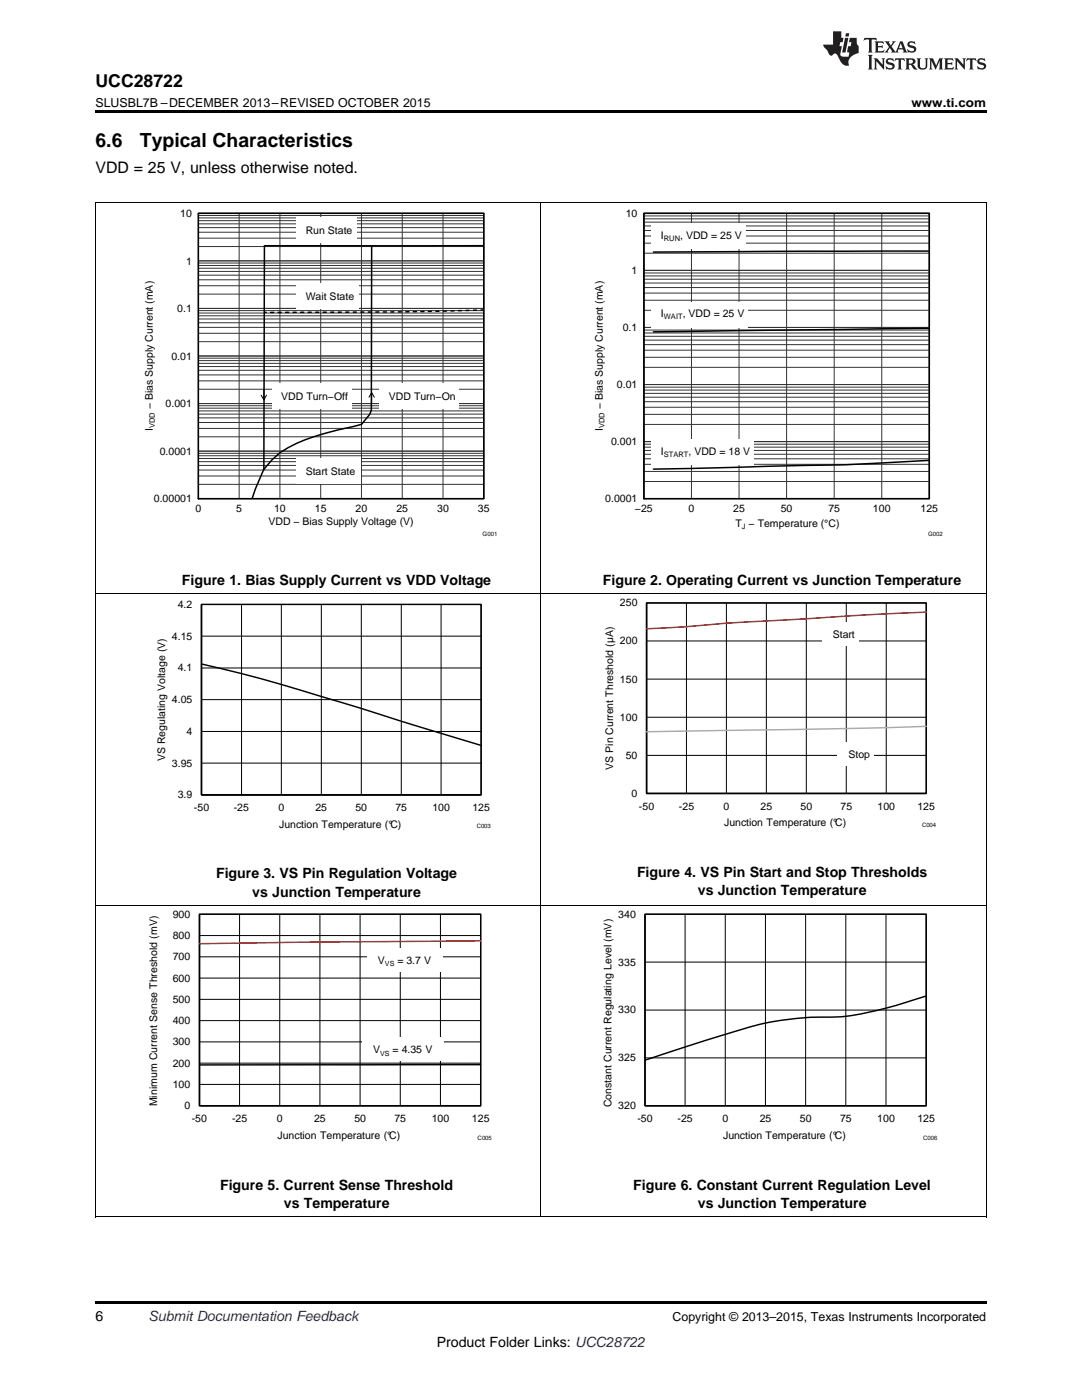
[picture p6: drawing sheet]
<svg xmlns="http://www.w3.org/2000/svg" width="216mm" height="279mm" viewBox="0 0 216 279" stroke-linecap="round" stroke-linejoin="round" font-family="sans-serif">
<path d="M19 242.9h.2zM196.7 242.9h.1zM19 259.7h177.8v.5h-177.8z" fill="#000"/>
<g fill="none" stroke="#000" stroke-width=".2">
<path d="M19.1 180.7v62.2M39.8 199.4h56.1M39.8 195.2h56.1M39.8 191h56.1M39.8 186.7h56.1M39.8 182.5h56.1v38.2M47.8 182.5v38.2M55.8 182.5v38.2M63.8 182.5v38.2M71.9 182.5v38.2M79.9 182.5v38.2M87.9 182.5v38.2"/>
<path d="M107.9 180.7v62.2M196.8 180.7v62.2M39.8 216.4h56.1M39.8 212.2h56.1M39.8 207.9h56.1M39.8 203.7h56.1M19 242.9h177.8"/>
</g>
<path d="M39.8 182.4h56.1v38.3h-56.1zM39.8 182.4v38.3h56.1M95.9 212.5h-56.1" fill="none" stroke="#000" stroke-width=".29"/>
<path d="M95.9 187.8l-56.1 .5" fill="none" stroke="#f00" stroke-width=".29"/>
<g fill="#fff">
<path d="M73.2 189.2h15.2v4.7h-15.2z" fill-rule="evenodd"/>
<path d="M72.3 207h16.3v4.7h-16.3z" fill-rule="evenodd"/>
</g>
<g fill="none" stroke="#fefefe" stroke-width=".2" stroke-dasharray=".3 .1" stroke-linecap="butt">
<path d="M28.3 119.4v46M39.1 119.4h59.6M98.7 119.4v39.9M28.3 165.3h5.4M93.2 165.3h5.5M28.1 181.5v46.2M39 181.5h59.9M98.9 181.5v40.1M117 181.5v46.2M127.9 181.5h59.9M187.8 181.5v40.1M28.1 227.7h5.5"/>
<path d="M93.4 227.7h5.5M117 227.7h5.5M182.3 227.7h5.5"/>
</g>
<g fill="none" stroke="#000" stroke-width=".2">
<path d="M19.1 118.4v62.3M107.9 118.4v62.3M196.8 118.4v62.3M40.2 120.6h55.8v38h-55.8M40.2 139.6h55.8M40.2 133.3h55.8M40.2 127h55.8M48.2 120.6v38M56.1 120.6v38M64.1 120.6v38M72.1 120.6v38M80.1 120.6v38"/>
<path d="M88 120.6v38M129 120.3h55.8v38.1M129 135.5h55.8M129 127.9h55.8M137 120.3v38.1M144.9 120.3v38.1M152.9 120.3v38.1M160.9 120.3v38.1M168.9 120.3v38.1M176.8 120.3v38.1M40.2 152.3h55.8M40.2 146h55.8"/>
<path d="M129 150.8h55.8M129 143.1h55.8M19 180.6h177.8M128.7 192h56.1M128.7 182.5h56.1v38.2M136.7 182.5v38.2M144.7 182.5v38.2M152.7 182.5v38.2M160.8 182.5v38.2M168.8 182.5v38.2M176.8 182.5v38.2M128.7 211.1h56.1"/>
<path d="M128.7 201.6h56.1"/>
</g>
<path d="M40.2 120.6h55.8v38h-55.8zM40.2 120.6v38h55.8M40.2 132.5l8 1.9 8.8 2.5 39 11.9M129 120.3h55.8v38h-55.8zM129 120.3v38h55.8M128.7 182.4h56.1v38.3h-56.1zM128.7 182.4v38.3h56.1M184.8 198.8a78.1 78.1 0 0 1-17.8 4.2 61.9 61.9 0 0 0-23.2 3.7l-15.1 4.9" fill="none" stroke="#000" stroke-width=".29"/>
<path d="M184.8 145l-20.3 .5-35.5 .5" fill="none" stroke="#aaa" stroke-width=".29"/>
<path d="M184.8 122.2l-10.6 .4-27.5 1.7-9.7 .8-8 .4" fill="none" stroke="#f00" stroke-width=".29"/>
<g fill="#fff">
<path d="M164 124.3h7.3v4.6h-7.3z" fill-rule="evenodd"/>
<path d="M167.1 148.2h7.3v4.7h-7.3z" fill-rule="evenodd"/>
</g>
<path d="M117.2 119.2v45.9M128 119.2h59.5M187.5 119.2v39.9M117.2 165.1h5.4M182.1 165.1h5.4" fill="none" stroke="#fefefe" stroke-width=".2" stroke-dasharray=".3 .1" stroke-linecap="butt"/>
<path d="M19.1 40.4v78.1M107.9 40.4v78.1M196.8 40.4v78.1M73.6 79.3l.6-.9 .5 .9M74.2 78.4v2.1M19 118.4h177.8" fill="none" stroke="#000" stroke-width=".2"/>
<path d="M39.6 42.6h56.9v56.9h-56.9z" fill="none" stroke="#000" stroke-width=".22"/>
<g fill="none" stroke="#333" stroke-width=".2">
<path d="M39.6 42.6h56.9v56.9h-56.9zM39.6 58.7h56.9M39.6 57h56.9M39.6 55.8h56.9M39.6 54.9h56.9M39.6 54.2h56.9M39.6 53.5h56.9M39.6 53h56.9M39.6 52.5h56.9M39.6 52.1h56.9M39.6 49.2h56.9M39.6 47.5h56.9"/>
<path d="M39.6 46.3h56.9M39.6 45.4h56.9M39.6 44.7h56.9M39.6 44h56.9M39.6 43.5h56.9M39.6 43h56.9M47.7 42.6v56.9M55.9 42.6v56.9M64 42.6v56.9M72.1 42.6v56.9M80.3 42.6v56.9M88.4 42.6v56.9"/>
<path d="M39.6 77.7h56.9M39.6 76h56.9M39.6 74.8h56.9M39.6 73.9h56.9M39.6 73.2h56.9M39.6 72.5h56.9M39.6 72h56.9M39.6 71.5h56.9M39.6 71h56.9M39.6 68.2h56.9M39.6 66.5h56.9M39.6 65.3h56.9"/>
<path d="M39.6 64.4h56.9M39.6 63.7h56.9M39.6 63h56.9M39.6 62.5h56.9M39.6 62h56.9M39.6 61.6h56.9M39.6 96.7h56.9M39.6 95h56.9M39.6 93.8h56.9M39.6 92.9h56.9M39.6 92.1h56.9M39.6 91.5h56.9"/>
<path d="M39.6 91h56.9M39.6 90.5h56.9M39.6 90h56.9M39.6 87.2h56.9M39.6 85.5h56.9M39.6 84.3h56.9M39.6 83.4h56.9M39.6 82.6h56.9M39.6 82h56.9M39.6 81.5h56.9M39.6 81h56.9M39.6 80.5h56.9"/>
</g>
<path d="M55.9 49h-3.1l-.2 44.7M74.2 49l-.1 32.8-.3 .9-1.7 2a74.4 74.4 0 0 0-13 3.8 14.4 14.4 0 0 0-6.5 5.2l-1.6 3.9-.7 2M96.6 49h-40.6" fill="none" stroke="#000" stroke-width=".3"/>
<path d="M96.6 61.9a1498.7 1498.7 0 0 1-43.8 .4" fill="none" stroke="#000" stroke-width=".3" stroke-dasharray=".6 .9"/>
<path d="M54.2 76.6h15.9v5h-15.9z" fill="#fff"/>
<path d="M52.1 78.9l.5 .9 .6-.9M52.6 77.7v2.1" fill="none" stroke="#000" stroke-width=".2"/>
<g fill="#fff">
<path d="M75.7 76.6h15.9v5h-15.9z"/>
<path d="M59.1 43.4h12.2v5h-12.2z"/>
<path d="M59.1 56.5h12.4v5h-12.4z"/>
<path d="M59.1 91.5h12.8v5h-12.8z"/>
</g>
<path d="M39.6 42.6h56.9v56.9h-56.9zM185.4 50.1l-55 .2M185.4 65.5l-55 .7M185.4 91.9a479.6 479.6 0 0 1-32.2 1.2l-22.8 .5" fill="none" stroke="#000" stroke-width=".3"/>
<path d="M128.5 42.6h56.9v56.9h-56.9z" fill="none" stroke="#000" stroke-width=".22"/>
<g fill="none" stroke="#333" stroke-width=".2">
<path d="M128.5 42.6h56.9v56.9h-56.9zM128.5 59.9h56.9M128.5 58.5h56.9M128.5 57.4h56.9M128.5 56.5h56.9M128.5 55.7h56.9M128.5 55.1h56.9M128.5 54.5h56.9M128.5 54h56.9M128.5 50.5h56.9M128.5 48.5h56.9M128.5 47.1h56.9"/>
<path d="M128.5 46h56.9M128.5 45.1h56.9M128.5 44.3h56.9M128.5 43.7h56.9M128.5 43.1h56.9M138 42.6v56.9M147.5 42.6v56.9M157 42.6v56.9M166.5 42.6v56.9M175.9 42.6v56.9M128.5 79.3h56.9M128.5 78.5h56.9"/>
<path d="M128.5 77.8h56.9M128.5 77.3h56.9M128.5 76.7h56.9M128.5 73.3h56.9M128.5 71.3h56.9M128.5 69.9h56.9M128.5 68.8h56.9M128.5 67.9h56.9M128.5 67.1h56.9M128.5 66.5h56.9M128.5 65.9h56.9M128.5 65.4h56.9"/>
<path d="M128.5 61.9h56.9M128.5 96.1h56.9M128.5 94.1h56.9M128.5 92.7h56.9M128.5 91.6h56.9M128.5 90.7h56.9M128.5 89.9h56.9M128.5 89.2h56.9M128.5 88.7h56.9M128.5 88.1h56.9M128.5 84.7h56.9M128.5 82.7h56.9"/>
<path d="M128.5 81.3h56.9M128.5 80.2h56.9"/>
</g>
<g fill="#fff">
<path d="M130 44.6h18.8v5.1h-18.8z"/>
<path d="M130 60.3h19.3v5h-19.3z"/>
<path d="M130 87.7h20.4v5h-20.4z"/>
</g>
<path d="M128.5 42.6h56.9v56.9h-56.9z" fill="none" stroke="#000" stroke-width=".3"/>
<path d="M19 40.4h177.8" fill="none" stroke="#000" stroke-width=".2"/>
<path d="M19 22h177.8v.5h-177.8z" fill="#000"/>
<g fill="#231f20">
<path d="M172.5 7.6l-.1 .5 .4-.2h.6v.1v2.1l-.2 .4h.9l-.2-.4v-2.1l.1-.1h.5l.5 .2-.2-.5zM174.5 8.3l.2 .3v1.5l-.2 .4h1.8l.2-.6a1.04 1.04 0 0 1-1.3 .2v-.7h.6l.3 .2v-.6l-.3 .2h-.6v-.6l.8-.1 .4 .3-.2-.5zM176.5 8.3l.9 1.1-.9 1.1h.8l-.2-.2 .4-.7 .5 .7-.2 .2h1.5l-.2-.2 .2-.4h.9l.1 .4-.2 .2h1l-.3-.3-.7-1.9h-.5l-.9 2-.8-1 .9-1h-.8l.1 .3-.4 .5-.3-.6 .1-.2zM179.7 8.6l.4 1h-.7zM181.3 8.4a.63 .63 0 0 0-.2 .7 .63 .63 0 0 0 .6 .4l.6 .2 .1 .2a.75 .75 0 0 1-.7 .4 .75 .75 0 0 1-.6-.5l.1 .7 .1-.1a1.11 1.11 0 0 0 1.5-.6 1.13 1.13 0 0 0-1.2-.8l-.1-.4a1.04 1.04 0 0 1 1.2 .2l-.2-.5-.2 .1-.4-.2zM173.2 10.9l.2 .4v2.2l-.2 .4h1l-.3-.4v-2.2l.3-.4zM174.3 11.6l.3 .4v1.5l-.3 .4h.8l-.2-.4v-1.3l1.5 1.7v-1.9l.2-.4h-.7l.2 .4v.9l-1.1-1.3zM177 11.8a.62 .62 0 0 0-.2 .7 .62 .62 0 0 0 .6 .4l.6 .1 .1 .3a.76 .76 0 0 1-.7 .3 .76 .76 0 0 1-.7-.4l.2 .7 .1-.1a1.11 1.11 0 0 0 1.5-.6 1.13 1.13 0 0 0-1.2-.8l-.1-.4a1.04 1.04 0 0 1 1.2 .2l-.2-.6-.2 .1-.5-.1zM178.7 11.6l-.2 .6a.61 .61 0 0 1 .8-.3v1.6l-.2 .4h.9l-.2-.4v-1.6a.63 .63 0 0 1 .7 .3l-.1-.6zM180.6 11.6l.3 .4v1.5l-.3 .4h1l-.2-.2-.1-.8 .6 .2a.76 .76 0 0 0 1.2 .7l-1-1a.58 .58 0 0 0 .6-.5 .58 .58 0 0 0-.5-.6zM181.4 11.9h.1a.45 .45 0 0 1 .5 .1 .45 .45 0 0 1 .1 .5l-.8 .2zM182.9 11.6l.2 .2a2.17 2.17 0 0 0 .3 1.9 .99 .99 0 0 0 1.6-.6v-1.1l.2-.4h-.7l.2 .2a1.92 1.92 0 0 1-.2 1.8 .6 .6 0 0 1-.9-.5v-1.1l.2-.4zM185.4 11.6l.2 .4v1.5l-.2 .4h.7l-.2-.4v-1.4l.8 1.8 .8-1.8v1.4l-.2 .4h.9l-.2-.4v-1.5l.2-.4h-.8l-.6 1.5-.6-1.5zM188.4 11.6l.2 .4v1.5l-.2 .4h1.8l.1-.6a1.04 1.04 0 0 1-1.2 .1v-.6h.5l.4 .2v-.6l-.4 .2h-.5v-.7h.8l.3 .3-.1-.6zM190.5 11.6l.2 .4v1.5l-.2 .4h.7l-.2-.4v-1.3l1.5 1.7v-1.9l.2-.4h-.7l.2 .4v.9l-1.1-1.3zM192.9 11.6l-.1 .6a.61 .61 0 0 1 .7-.3l.1 1.6-.3 .4h1l-.3-.4 .1-1.6a.63 .63 0 0 1 .7 .3l-.1-.6zM195.2 11.8a.62 .62 0 0 0-.2 .7 .62 .62 0 0 0 .6 .4l.6 .1 .1 .3a.76 .76 0 0 1-.7 .3 .76 .76 0 0 1-.6-.4l.1 .7 .1-.1a1.11 1.11 0 0 0 1.6-.6 1.13 1.13 0 0 0-1.3-.8l-.1-.4a1.04 1.04 0 0 1 1.2 .2l-.1-.6-.2 .1-.5-.1z"/>
<path d="M166.2 6.3v2.6h-1.9v.4l.8 .9a.91 .91 0 0 0 1 .8 .56 .56 0 0 1 .5-.3 .56 .56 0 0 1 .5 .3l.4 .8a1.53 1.53 0 0 0 1.9 1.2 1.54 1.54 0 0 1 1-2.1l.9-.3v-1.4a1.52 1.52 0 0 1-.4-1.6h-1.3l-.2 .8h.5l-.2 .8h-.5l-.1 1v.2l.4 .1-.2 .8a1.93 1.93 0 0 1-1.6-.3l.3-1.8h-.5l.2-.8h.4l.2-.8h-.4v-1.3zM168.6 7.6l-.6 2.9h.7l.6-2.9zM168.8 6.6l-.1 .7h.6l.2-.7z"/>
</g>
<g font-size="3.9">
<text x="19" y="29.3">6.6</text>
<text x="27.9" y="29.3">Typical Characteristics</text>
</g>
<text font-size="3.5" x="19" y="17.3">UCC28722</text>
<text font-size="3.2" x="19" y="34.4">VDD = 25 V, unless otherwise noted.</text>
<g font-size="2.8">
<text x="36.3" y="116.7">Figure 1. Bias Supply Current vs VDD Voltage</text>
<text x="120.3" y="116.7">Figure 2. Operating Current vs Junction Temperature</text>
<text x="43.1" y="175.2">Figure 3. VS Pin Regulation Voltage</text>
<text x="50.3" y="178.9">vs Junction Temperature</text>
<text x="127.1" y="174.9">Figure 4. VS Pin Start and Stop Thresholds</text>
<text x="139.2" y="178.6">vs Junction Temperature</text>
<text x="43.9" y="237.5">Figure 5. Current Sense Threshold</text>
<text x="126.4" y="237.5">Figure 6. Constant Current Regulation Level</text>
<text x="56.7" y="241.2">vs Temperature</text>
<text x="139.2" y="241.2">vs Junction Temperature</text>
<text x="19" y="263.6">6</text>
<text x="87.1" y="268.9">Product Folder Links: UCC28722</text>
</g>
<text font-size="2.8" fill="#0000c8" x="29.6" y="263.6">Submit Documentation Feedback</text>
<g font-size="2.5">
<text x="19" y="21.4">SLUSBL7B –DECEMBER 2013–REVISED OCTOBER 2015</text>
<text x="181.9" y="21.4">www.ti.com</text>
<text x="134.2" y="263.6">Copyright © 2013–2015, Texas Instruments Incorporated</text>
</g>
<g font-size="2.1">
<text x="36" y="43.3">10</text>
<text x="61" y="46.7">Run State</text>
<text x="124.9" y="43.3">10</text>
<text x="131.9" y="47.7">I</text>
<text x="135.7" y="47.7">, VDD = 25 V</text>
<text x="37.1" y="52.8">1</text>
<text x="61" y="59.8">Wait State</text>
<text x="126" y="54.7">1</text>
<text x="35.4" y="62.3">0.1</text>
<text x="131.9" y="63.3">I</text>
<text x="136.2" y="63.3">, VDD = 25 V</text>
<text x="34.2" y="71.8">0.01</text>
<text x="124.3" y="66.1">0.1</text>
<text x="123.1" y="77.5">0.01</text>
<text x="30.5" y="81.7" transform="rotate(-90 30.5 81.7)">− Bias Supply Current (mA)</text>
<text x="33" y="81.3">0.001</text>
<text x="56.1" y="79.9">VDD Turn−Off</text>
<text x="77.6" y="79.9">VDD Turn−On</text>
<text x="120.3" y="81.7" transform="rotate(-90 120.3 81.7)">− Bias Supply Current (mA)</text>
<text x="30.5" y="86" transform="rotate(-90 30.5 86)">I</text>
<text x="120.3" y="86" transform="rotate(-90 120.3 86)">I</text>
<text x="121.9" y="88.9">0.001</text>
<text x="31.9" y="90.8">0.0001</text>
<text x="61" y="94.8">Start State</text>
<text x="131.9" y="90.7">I</text>
<text x="137.4" y="90.7">, VDD = 18 V</text>
<text x="30.7" y="100.3">0.00001</text>
<text x="120.8" y="100.3">0.0001</text>
<text x="39" y="102.1">0</text>
<text x="47.1" y="102.1">5</text>
<text x="53.6" y="104.7">VDD − Bias Supply Voltage (V)</text>
<text x="54.7" y="102.1">10</text>
<text x="62.8" y="102.1">15</text>
<text x="71" y="102.1">20</text>
<text x="79.1" y="102.1">25</text>
<text x="87.2" y="102.1">30</text>
<text x="95.4" y="102.1">35</text>
<text x="126.7" y="102.1">−25</text>
<text x="137.4" y="102.1">0</text>
<text x="146.3" y="102.1">25</text>
<text x="146.8" y="105.1">T − Temperature (°C)</text>
<text x="155.8" y="102.1">50</text>
<text x="165.3" y="102.1">75</text>
<text x="174.2" y="102.1">100</text>
<text x="183.7" y="102.1">125</text>
<text x="35.5" y="121.3">4.2</text>
<text x="123.7" y="121">250</text>
<text x="34.3" y="127.6">4.15</text>
<text x="123.7" y="128.6">200</text>
<text x="166.2" y="127.3">Start</text>
<text x="35.5" y="134">4.1</text>
<text x="123.7" y="136.2">150</text>
<text x="34.3" y="140.3">4.05</text>
<text x="123.7" y="143.8">100</text>
<text x="37.2" y="146.7">4</text>
<text x="33" y="151.9" transform="rotate(-90 33 151.9)">VS Regulating Voltage (V)</text>
<text x="34.3" y="153">3.95</text>
<text x="122.4" y="153.6" transform="rotate(-90 122.4 153.6)">VS Pin Current Threshold (µA)</text>
<text x="124.9" y="151.4">50</text>
<text x="169.3" y="151.3">Stop</text>
<text x="35.5" y="159.3">3.9</text>
<text x="38.7" y="161.8">-50</text>
<text x="46.7" y="161.8">-25</text>
<text x="55.6" y="161.8">0</text>
<text x="63" y="161.8">25</text>
<text x="70.9" y="161.8">50</text>
<text x="78.9" y="161.8">75</text>
<text x="86.3" y="161.8">100</text>
<text x="94.3" y="161.8">125</text>
<text x="126" y="159">0</text>
<text x="127.5" y="161.6">-50</text>
<text x="135.5" y="161.6">-25</text>
<text x="144.4" y="161.6">0</text>
<text x="151.8" y="161.6">25</text>
<text x="159.7" y="161.6">50</text>
<text x="167.7" y="161.6">75</text>
<text x="175.1" y="161.6">100</text>
<text x="183.1" y="161.6">125</text>
<text x="55.7" y="165.2">Junction Temperature (°C)</text>
<text x="144.5" y="164.9">Junction Temperature (°C)</text>
<text x="34.5" y="183.1">900</text>
<text x="123.4" y="183.1">340</text>
<text x="34.5" y="191.6">700</text>
<text x="34.5" y="187.4">800</text>
<text x="34.5" y="195.9">600</text>
<text x="75.4" y="192.3">V</text>
<text x="79.3" y="192.3">= 3.7 V</text>
<text x="123.4" y="192.7">335</text>
<text x="34.5" y="200.1">500</text>
<text x="123.4" y="202.3">330</text>
<text x="34.5" y="208.6">300</text>
<text x="34.5" y="204.4">400</text>
<text x="34.5" y="212.9">200</text>
<text x="74.5" y="210.1">V</text>
<text x="78.3" y="210.1">= 4.35 V</text>
<text x="123.4" y="211.8">325</text>
<text x="31.3" y="220.8" transform="rotate(-90 31.3 220.8)">Minimum Current Sense Threshold (mV)</text>
<text x="34.5" y="217.1">100</text>
<text x="36.8" y="221.4">0</text>
<text x="122" y="221" transform="rotate(-90 122 221)">Constant Current Regulating Level (mV)</text>
<text x="123.4" y="221.4">320</text>
<text x="38.3" y="223.9">-50</text>
<text x="46.3" y="223.9">-25</text>
<text x="55.3" y="223.9">0</text>
<text x="55.4" y="227.2">Junction Temperature (°C)</text>
<text x="62.7" y="223.9">25</text>
<text x="70.7" y="223.9">50</text>
<text x="78.7" y="223.9">75</text>
<text x="86.1" y="223.9">100</text>
<text x="94.2" y="223.9">125</text>
<text x="127.2" y="223.9">-50</text>
<text x="135.2" y="223.9">-25</text>
<text x="144.2" y="223.9">0</text>
<text x="144.3" y="227.2">Junction Temperature (°C)</text>
<text x="151.6" y="223.9">25</text>
<text x="159.6" y="223.9">50</text>
<text x="167.6" y="223.9">75</text>
<text x="175" y="223.9">100</text>
<text x="183.1" y="223.9">125</text>
</g>
<g font-size="1.5">
<text x="132.5" y="48.1">RUN</text>
<text x="132.5" y="63.7">WAIT</text>
<text x="30.9" y="85.4" transform="rotate(-90 30.9 85.4)">VDD</text>
<text x="120.6" y="85.4" transform="rotate(-90 120.6 85.4)">VDD</text>
<text x="132.5" y="91.1">START</text>
<text x="148" y="105.5">J</text>
</g>
<g font-size="1.4">
<text x="76.8" y="192.8">VS</text>
<text x="75.9" y="210.7">VS</text>
</g>
<g font-size="1.2">
<text x="96.3" y="107">G001</text>
<text x="185.2" y="107">G002</text>
<text x="95.1" y="165.3">C003</text>
<text x="184" y="165">C004</text>
<text x="95.3" y="227.6">C005</text>
<text x="184.2" y="227.6">C006</text>
</g>
</svg>
